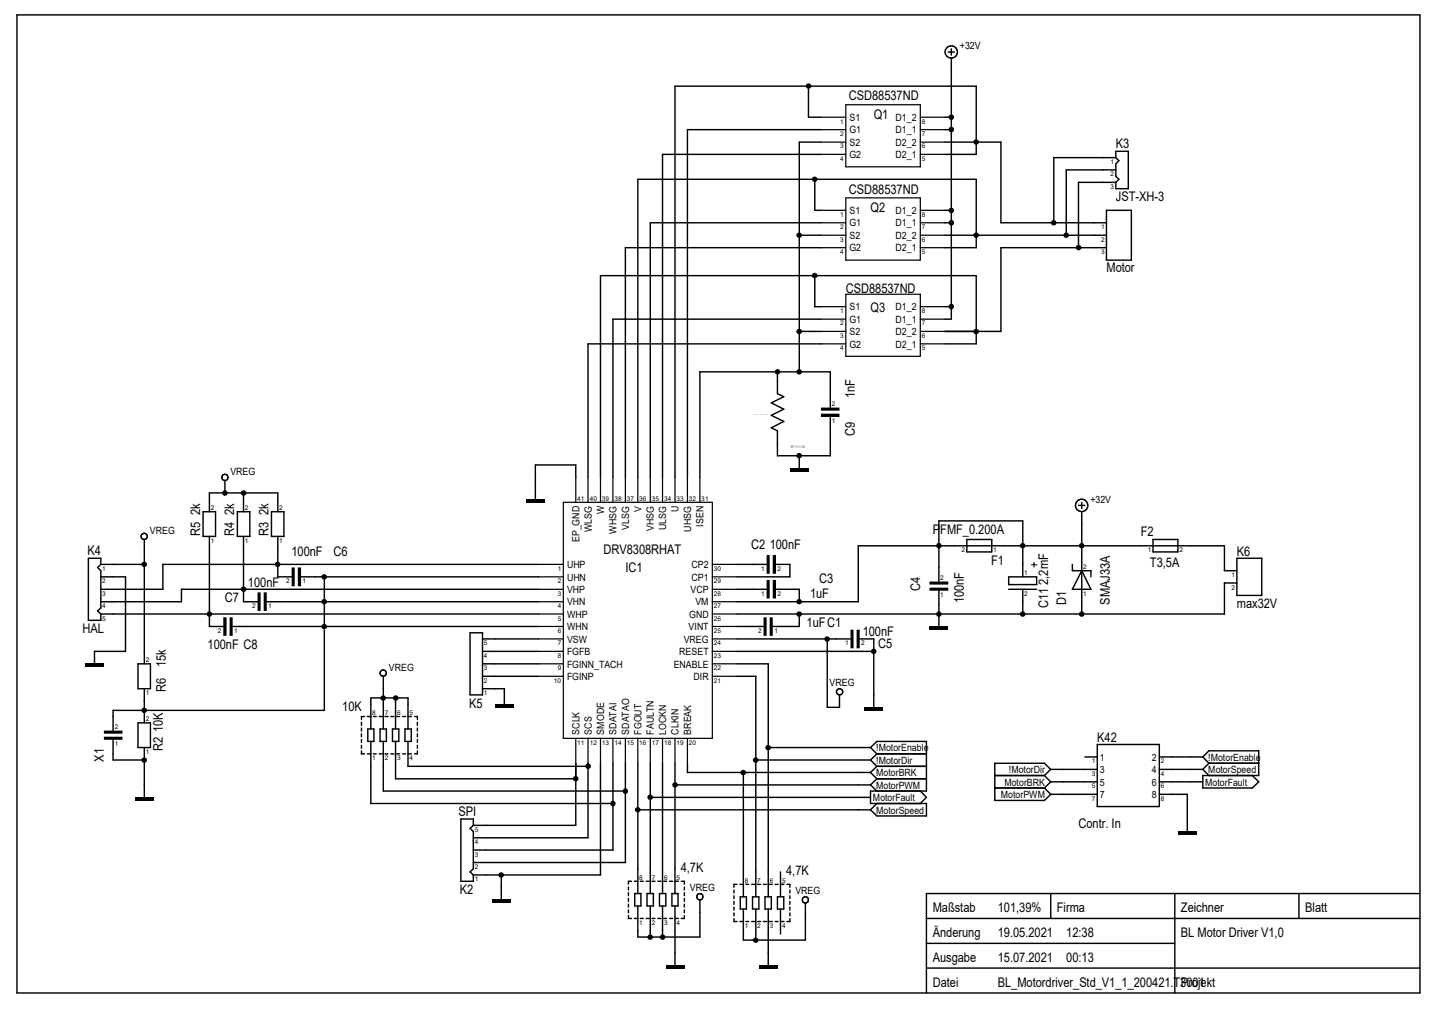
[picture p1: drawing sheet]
<svg xmlns="http://www.w3.org/2000/svg" width="297mm" height="210mm" viewBox="0 0 297 210" stroke-linecap="round" stroke-linejoin="round" font-family="sans-serif">
<g fill="none" stroke="#000" stroke-width=".3">
<path d="M3.5 3.1h291v202.8h-291zM167.7 17.9v6.4h2.6M196.7 10.8h1.3M197.3 10.1v1.3M197.3 12.1v54.1h-1.3M169 37.2v6.4h1.3M170.3 32h-32.9v67M170.3 29.5h-4.5v47.6M170.3 26.9h-27.7v72.1M196 32h6.5v-14.1h-62.5v81.1M196 29.5h11.6v16.7h21.9M196 26.9h1.3"/>
<path d="M196 24.3h1.3M231.4 37.8h-7.7v13.6M231.4 35.2h-10.3v13.6M231.4 32.7h-12.8v13.5M231.4 32.7l.7 .6-.7 .7v2.5l.7 .7-.7 .6M231.4 32.7v-1.3h2.6v7.7h-2.6v-1.3M165.8 48.8h4.5M169 57.1v6.5h1.3M170.3 46.2h-35.4v52.8M170.3 51.4h-40.6v47.6M196 51.4h6.5v-14.2h-70.2v61.8M196 48.8h33.5"/>
<path d="M196 46.2h1.3M196 43.6h1.3M229.5 51.4h-21.9v17.3h-11.6M229.5 43.6h5.2v10.3h-5.2zM161.2 77.1v4.5l1.4 .7-2.6 1.2 2.6 1.3-2.6 1.3 2.6 1.3-2.6 1.3 1.2 .6v5.2h11v-8.1M165.8 68.7h4.5M170.3 71.3h-48.3v27.7M170.3 66.2h-43.2v32.8M196 71.3h6.5v-14.2h-78v41.9M196 63.6h1.3M46.7 99.6v2.6M119.4 99v-2.6h-8.4v7.1"/>
<path d="M165.8 94.5v2.6M172.2 84.5v-7.4h-27v21.9M20.9 119.6h5.1v15.4h-6.4v2.6M20.9 117v-1.3h-2.6v12.9h2.6v-1.3M20.9 117h9M20.9 117l-.7 .6 .7 .7v7.7l-.7 .7 .7 .6M29.9 111.8v25.8M42.1 106.1h2.6v5.1h-2.6zM43.4 106.1v-3.9h14.2v3.9M43.4 111.2v18.7h2.9M49.2 106.1h2.6v5.1h-2.6zM50.5 111.2v13.6h2.9"/>
<path d="M50.5 102.2v3.9M56.3 106.1h2.6v5.1h-2.6zM57.6 111.2v8.4h2.9M62.4 119.6h49.3M67.3 119.6v10.3M111.7 117h-77.9v5.2h-12.9M152.9 117h6.1M161 117h2.8v2.6h-10.9M200.5 111.8h5.2v2.6h-5.2zM209.2 119.6h5.8v1.6h-5.8zM212.1 119.6v-11.6h-17.4v12.6M222.4 117v1.3h3.9v1.3"/>
<path d="M223.7 104.8h1.3M224.4 118.3l1.9 3.9h-3.9zM224.4 104.1v1.3M224.4 106.1v21.2M239.1 111.8h5.2v2.6h-5.2zM256.5 118.3h-2.5v-5.1h-76v11.6h-25.1M256.5 115.7h5.2v7.7h-5.2zM20.9 127.3h90.8M28.6 137.6h2.6v5.2h-2.6zM48.3 129.9h63.4M55.3 124.8h56.4M67.3 130.6v16.7h-43.8v4.2"/>
<path d="M97.5 131.2h2.6v12.9h-2.6zM100.1 132.5h11.6M100.1 135h11.6M100.1 137.6h11.6M111.7 122.2h-74.1v2.6h-16.7M152.9 137.6h6.4v48.3M152.9 132.5h23.5M152.9 135h28.3M152.9 122.2h6.1M152.9 129.9h5.5M161 122.2h4.8v2.6M165.8 127.3v2.6h-5.5"/>
<path d="M171.6 132.5v14.1h2.5v-2.5M178.3 132.5h2.9v14.1M194.7 122.5v7.4M209.2 122.2h5.8M212.1 122.2v5.1M256.5 120.9h-2.5v6.4h-101.1M23.5 153.4v4.2h6.4M28.6 149.9h2.6v5.1h-2.6zM29.9 142.8v7.1M29.9 155v10.3M75 149.7v.7M75 151v.6"/>
<path d="M75 152.1v.6M75 153.3v.6M75 154.5v.6M75 155.7v.6h.6M75.6 148.5h-.6v.6M76.2 148.5h.6M76.2 156.3h.6M76.3 151.1h1.3v2.6h-1.3zM76.9 151.1v-6.4h7.7v6.4M76.9 153.7v12.9h50.2M77.4 148.5h.6M77.4 156.3h.6"/>
<path d="M78.7 148.5h.5M78.7 156.3h.5M78.8 151.1h1.3v2.6h-1.3zM79.5 140.2v10.9M79.5 153.7v10.3h50.2M79.8 148.5h.7M79.8 156.3h.7M81.1 148.5h.6M81.1 156.3h.6M81.4 151.1h1.3v2.6h-1.3zM82 144.7v6.4M82 153.7v7.8h37.4"/>
<path d="M82.3 148.5h.6M82.3 156.3h.6M83.5 148.5h.6M83.5 156.3h.6M84 151.1h1.3v2.6h-1.3zM84.6 153.7v5.2h37.4M84.8 148.5h.5M84.8 156.3h.5M86 148.5h.6v.6M86.6 149.7v.7M86.6 151v.6M86.6 152.1v.6"/>
<path d="M86.6 153.3v.6M86.6 154.5v.6M86.6 155.7v.6h-.6M100.1 142.8h4.5v3.2M100.1 140.2h11.6M119.4 158.2v12.9h-21.2M122 158.2v15.5h-23.8M124.5 158.2v23.2h-26.3M127.1 158.2v18h-28.9M129.7 158.2v20.6h-31.5M132.3 158.2v27.1M134.9 158.2v27.1"/>
<path d="M137.4 158.2v27.1M140 158.2v27.1M142.6 158.2v1.9h38M152.9 140.2h3.9v45.7M156.8 157.6h23.8M159.3 155h21.3M180.6 155l1.3-1.3h10.3v10.3h-11.6v2.6h11.6v2.6h-10.3l-1.3-1.3M180.6 157.6l1.3 1.3M180.6 155l1.3 1.3M181.9 156.3h10.3M181.9 158.9l-1.3 1.2M181.9 158.9h10.3"/>
<path d="M181.9 156.3l-1.3 1.3M217.9 159.5h9.7M217.9 159.5l-1.3 1.3M217.9 159.5l-1.3-1.3h-10.3v7.7h10.3l1.3-1.2M225 156.9h2.6M227.6 154.3h12.9v12.9h-12.9zM240.5 159.5h9M240.5 156.9h9M249.5 156.9l1.2-1.2h10.4v5.1h-11.6v2.6h10.3l1.3-1.3-1.3-1.3M249.5 156.9l1.2 1.3M249.5 159.5l1.2 1.3M250.7 158.2h10.4"/>
<path d="M250.7 158.2l-1.2 1.3M98.2 171.1v-1.3h-2.6v12.9h2.6v-1.3M98.2 171.1l-.7 .6 .7 .7v7.7l-.7 .7 .7 .6M132.3 167.9h48.3M134.9 165.3h45.7M140 162.7h40.6M154.2 160.1v25.8M180.6 162.7l1.3 1.3M180.6 160.1l1.3 1.4M181.9 166.6l-1.3 1.3M181.9 161.5l-1.3 1.2M181.9 161.5h10.3"/>
<path d="M190.9 164l1.3 1.3-1.3 1.3M206.3 160.8h10.3M206.3 163.4h10.3M216.6 163.4l1.3 1.3M216.6 160.8l1.3 1.3M217.9 164.7h9.7M217.9 162.1h9.7M217.9 162.1l-1.3 1.3M240.5 164.7h5.8v7.7M240.5 162.1h9M104 181.4v5.2M130.3 189.8v.6h.7"/>
<path d="M130.3 183.9v.6M130.3 185.1v.6M130.3 186.3v.6M130.3 187.5v.5M130.3 188.6v.6M131 182.7h-.7v.6M131.6 190.4h.6M131.6 182.7h.6M131.7 185.3h1.2v2.5h-1.2zM132.8 190.4h.6M132.8 182.7h.6M134 190.4h.6"/>
<path d="M134 182.7h.6M134.2 185.3h1.3v2.5h-1.3zM134.9 187.8v6.5M135.2 190.4h.6M135.2 182.7h.6M136.4 190.4h.7M136.4 182.7h.7M136.8 185.3h1.3v2.5h-1.3zM137.4 187.8v6.5M137.7 190.4h.6M137.7 182.7h.6M138.9 190.4h.6"/>
<path d="M138.9 182.7h.6M139.4 185.3h1.2v2.5h-1.2zM140 187.8v12.3M140.1 190.4h.6M140.1 182.7h.6M141.3 182.7h.6v.6M141.9 189.8v.6h-.6M141.9 183.9v.6M141.9 185.1v.6M141.9 186.3v.6M141.9 187.5v.5M141.9 188.6v.6"/>
<path d="M145.2 186.6v7.7h-12.9v-6.5M152.2 184.5v.6M152.2 185.7v.6M152.2 186.9v.6M152.2 188.1v.6M152.2 189.3v.6M152.2 190.5v.6h.7M152.9 183.3h-.7v.6M153.5 183.3h.6M153.5 191.1h.6M153.5 185.9h1.3v2.6h-1.3zM154.7 183.3h.6"/>
<path d="M154.7 191.1h.6M155.9 183.3h.6M155.9 191.1h.6M156.1 185.9h1.3v2.6h-1.3zM156.8 188.5v6.4M157.1 183.3h.6M157.1 191.1h.6M158.3 183.3h.7M158.3 191.1h.7M158.7 185.9h1.3v2.6h-1.3zM159.3 188.5v11.6M159.6 183.3h.6"/>
<path d="M159.6 191.1h.6M160.8 183.3h.6M160.8 191.1h.6M161.2 185.9h1.4v2.6h-1.4zM161.9 180.8v5.1M161.9 188.5v5.1M162 183.3h.6M162 191.1h.6M163.2 183.3h.6v.6M163.8 184.5v.6M163.8 185.7v.6M163.8 186.9v.6"/>
<path d="M163.8 188.1v.6M163.8 189.3v.6M163.8 190.5v.6h-.6M167 187.2v7.7h-12.8v-6.4M192.2 195.6h51.5M192.2 190.4h102.3M217.9 185.3v5.1M243.7 185.3v20.6M269.4 185.3v5.1M294.5 185.3h-102.3v20.6M192.2 200.7h102.3"/>
<circle cx="197.3" cy="10.8" r="1.27"/>
<circle cx="46.6" cy="99" r=".65"/>
<circle cx="29.9" cy="111.2" r=".65"/>
<circle cx="224.3" cy="104.8" r="1.28"/>
<circle cx="79.5" cy="139.5" r=".64"/>
<circle cx="174.1" cy="143.4" r=".65"/>
<circle cx="145.2" cy="185.9" r=".64"/>
<circle cx="167" cy="186.6" r=".65"/>
</g>
<g fill="#000">
<path d="M163.8 97.1h3.9v.6h-3.9z" fill-rule="evenodd"/>
<path d="M170.3 84.5h3.8v.6h-3.8zM170.3 85.8h3.8v.6h-3.8z" fill-rule="evenodd"/>
<path d="M60.5 117.6h.6v3.9h-.6zM61.8 117.6h.6v3.9h-.6z" fill-rule="evenodd"/>
<path d="M109.1 103.5h3.8v.6h-3.8z" fill-rule="evenodd"/>
<path d="M160.3 115.1h.7v3.9h-.7zM159 115.1h.6v3.9h-.6z" fill-rule="evenodd"/>
<path d="M17.7 137.6h3.8v.7h-3.8z" fill-rule="evenodd"/>
<path d="M46.3 128h.7v3.8h-.7zM47.6 128h.7v3.8h-.7z" fill-rule="evenodd"/>
<path d="M53.4 122.8h.7v3.9h-.7zM54.7 122.8h.6v3.9h-.6z" fill-rule="evenodd"/>
<path d="M158.4 128h.6v3.8h-.6zM159.6 128h.7v3.8h-.7z" fill-rule="evenodd"/>
<path d="M160.3 120.2h.7v3.9h-.7zM159 120.2h.6v3.9h-.6z" fill-rule="evenodd"/>
<path d="M177.7 130.6h.6v3.8h-.6zM176.4 130.6h.6v3.8h-.6z" fill-rule="evenodd"/>
<path d="M192.8 120.6h3.9v.6h-3.9zM192.8 121.8h3.9v.7h-3.9z" fill-rule="evenodd"/>
<path d="M192.8 129.9h3.9v.7h-3.9z" fill-rule="evenodd"/>
<path d="M21.5 151.5h3.9v.6h-3.9zM21.5 152.7h3.9v.7h-3.9z" fill-rule="evenodd"/>
<path d="M102.7 146h3.8v.6h-3.8z" fill-rule="evenodd"/>
<path d="M179.3 146.6h3.8v.7h-3.8z" fill-rule="evenodd"/>
<path d="M28 165.3h3.8v.6h-3.8z" fill-rule="evenodd"/>
<path d="M244.3 172.4h3.9v.6h-3.9z" fill-rule="evenodd"/>
<path d="M102 186.6h3.9v.6h-3.9z" fill-rule="evenodd"/>
<path d="M138.1 200.1h3.8v.6h-3.8z" fill-rule="evenodd"/>
<path d="M157.4 200.1h3.8v.6h-3.8z" fill-rule="evenodd"/>
<circle cx="167.7" cy="17.8" r=".57"/>
<circle cx="169" cy="37.2" r=".57"/>
<circle cx="197.3" cy="24.3" r=".57"/>
<circle cx="197.3" cy="26.9" r=".57"/>
<circle cx="202.5" cy="29.4" r=".57"/>
<circle cx="165.8" cy="48.8" r=".57"/>
<circle cx="169" cy="57.1" r=".57"/>
<circle cx="197.3" cy="43.6" r=".57"/>
<circle cx="197.3" cy="46.2" r=".57"/>
<circle cx="202.5" cy="48.8" r=".57"/>
<circle cx="218.6" cy="46.2" r=".57"/>
<circle cx="221.1" cy="48.8" r=".57"/>
<circle cx="223.7" cy="51.3" r=".57"/>
<circle cx="161.3" cy="77.1" r=".57"/>
<circle cx="165.8" cy="68.7" r=".57"/>
<circle cx="165.8" cy="77.1" r=".57"/>
<circle cx="197.3" cy="63.6" r=".57"/>
<circle cx="202.5" cy="68.7" r=".57"/>
<circle cx="165.8" cy="94.5" r=".57"/>
<circle cx="29.9" cy="117" r=".57"/>
<circle cx="46.6" cy="102.2" r=".57"/>
<circle cx="50.5" cy="102.2" r=".57"/>
<circle cx="57.6" cy="117" r=".57"/>
<circle cx="67.3" cy="119.6" r=".57"/>
<circle cx="194.7" cy="113.1" r=".57"/>
<circle cx="212.1" cy="113.1" r=".57"/>
<circle cx="224.4" cy="113.1" r=".57"/>
<circle cx="43.4" cy="127.3" r=".57"/>
<circle cx="50.5" cy="122.2" r=".57"/>
<circle cx="67.3" cy="129.9" r=".57"/>
<circle cx="67.3" cy="124.7" r=".57"/>
<circle cx="165.8" cy="124.7" r=".57"/>
<circle cx="165.8" cy="127.3" r=".57"/>
<circle cx="171.6" cy="132.5" r=".57"/>
<circle cx="181.2" cy="135" r=".57"/>
<circle cx="194.7" cy="127.3" r=".57"/>
<circle cx="212.1" cy="127.3" r=".57"/>
<circle cx="224.4" cy="127.3" r=".57"/>
<circle cx="29.9" cy="147.3" r=".57"/>
<circle cx="29.9" cy="157.6" r=".57"/>
<circle cx="79.5" cy="144.7" r=".57"/>
<circle cx="82.1" cy="144.7" r=".57"/>
<circle cx="122" cy="158.9" r=".57"/>
<circle cx="156.7" cy="157.6" r=".57"/>
<circle cx="159.3" cy="155" r=".57"/>
<circle cx="119.4" cy="161.4" r=".57"/>
<circle cx="127.1" cy="166.6" r=".57"/>
<circle cx="129.7" cy="164" r=".57"/>
<circle cx="132.3" cy="167.9" r=".57"/>
<circle cx="134.9" cy="165.3" r=".57"/>
<circle cx="140" cy="162.7" r=".57"/>
<circle cx="154.2" cy="160.2" r=".57"/>
<circle cx="104" cy="181.4" r=".57"/>
<circle cx="134.9" cy="194.3" r=".57"/>
<circle cx="137.4" cy="194.3" r=".57"/>
<circle cx="156.7" cy="194.9" r=".57"/>
</g>
<g fill="none" stroke="#000" stroke-width=".25">
<path d="M170.3 32h5.1M170.3 29.5h5.1M170.3 26.9h5.1M170.3 24.3h5.1M175.4 21.7h15.5v12.9h-15.5zM190.9 32h5.1M190.9 29.5h5.1M190.9 26.9h5.1M190.9 24.3h5.1M170.3 51.4h5.1M170.3 48.8h5.1M170.3 46.2h5.1"/>
<path d="M170.3 43.6h5.1M175.4 41h15.5v12.9h-15.5zM190.9 51.4h5.1M190.9 48.8h5.1M190.9 46.2h5.1M190.9 43.6h5.1M170.3 71.3h5.1M170.3 68.7h5.1M170.3 66.2h5.1M170.3 63.6h5.1M175.4 61h15.5v12.9h-15.5zM190.9 71.3h5.1"/>
<path d="M190.9 68.7h5.1M190.9 66.2h5.1M190.9 63.6h5.1M119.4 99v5.1M122 99v5.1M124.5 99v5.1M127.1 99v5.1M129.7 99v5.1M132.3 99v5.1M134.9 99v5.1M137.4 99v5.1M140 99v5.1"/>
<path d="M142.6 99v5.1M145.2 99v5.1M111.7 119.6h5.1M111.7 117h5.1M116.8 104.1h30.9v49h-30.9zM147.7 119.6h5.2M147.7 117h5.2M111.7 137.6h5.1M111.7 135h5.1M111.7 132.5h5.1M111.7 129.9h5.1M111.7 127.3h5.1"/>
<path d="M111.7 124.8h5.1M111.7 122.2h5.1M147.7 137.6h5.2M147.7 135h5.2M147.7 132.5h5.2M147.7 129.9h5.2M147.7 127.3h5.2M147.7 124.8h5.2M147.7 122.2h5.2M111.7 140.2h5.1M119.4 153.1v5.1M122 153.1v5.1"/>
<path d="M124.5 153.1v5.1M127.1 153.1v5.1M129.7 153.1v5.1M132.3 153.1v5.1M134.9 153.1v5.1M137.4 153.1v5.1M140 153.1v5.1M142.6 153.1v5.1M147.7 140.2h5.2"/>
</g>
<g font-size="4.8">
<text x="159.2" y="86.1" transform="rotate(-90 159.2 86.1)">R10</text>
<text x="166.9" y="92.9" transform="rotate(-90 166.9 92.9)">TL3AR005FTDG</text>
</g>
<g font-size="2.8">
<text x="176.1" y="20.8">CSD88537ND</text>
<text x="181.2" y="24.7">Q1</text>
<text x="231.4" y="30.7">K3</text>
<text x="176.1" y="40.1">CSD88537ND</text>
<text x="231.4" y="41.7">JST-XH-3</text>
<text x="180.6" y="44">Q2</text>
<text x="229.5" y="56.4">Motor</text>
<text x="175.4" y="60.7">CSD88537ND</text>
<text x="180.6" y="64.6">Q3</text>
<text x="177.3" y="82.6" transform="rotate(-90 177.3 82.6)">1nF</text>
<text x="177.3" y="90.3" transform="rotate(-90 177.3 90.3)">C9</text>
<text x="41.5" y="106.7" transform="rotate(-90 41.5 106.7)">2k</text>
<text x="48.6" y="106.7" transform="rotate(-90 48.6 106.7)">2k</text>
<text x="55.7" y="106.7" transform="rotate(-90 55.7 106.7)">2k</text>
<text x="41.5" y="111.2" transform="rotate(-90 41.5 111.2)">R5</text>
<text x="48.6" y="111.2" transform="rotate(-90 48.6 111.2)">R4</text>
<text x="55.7" y="111.2" transform="rotate(-90 55.7 111.2)">R3</text>
<text x="155.8" y="113.8">C2</text>
<text x="159.6" y="113.8">100nF</text>
<text x="193.5" y="110.7">PFMF_0.200A</text>
<text x="236.6" y="111.2">F2</text>
<text x="18.1" y="115.1">K4</text>
<text x="60.5" y="115.2">100nF</text>
<text x="69.2" y="115.2">C6</text>
<text x="125.2" y="114.8">DRV8308RHAT</text>
<text x="129.7" y="118.7">IC1</text>
<text x="205.6" y="117.1">F1</text>
<text x="215.4" y="117.7" transform="rotate(-90 215.4 117.7)">+</text>
<text x="238.5" y="117.6">T3,5A</text>
<text x="256.5" y="115.2">K6</text>
<text x="46.6" y="124.8">C7</text>
<text x="51.4" y="121.6">100nF</text>
<text x="168" y="124.1">1uF</text>
<text x="169.9" y="120.9">C3</text>
<text x="190.9" y="122.5" transform="rotate(-90 190.9 122.5)">C4</text>
<text x="199.9" y="125.1" transform="rotate(-90 199.9 125.1)">100nF</text>
<text x="217.4" y="121.2" transform="rotate(-90 217.4 121.2)">2,2mF</text>
<text x="221.1" y="125.4" transform="rotate(-90 221.1 125.4)">D1</text>
<text x="230.2" y="125.4" transform="rotate(-90 230.2 125.4)">SMAJ33A</text>
<text x="256.5" y="126">max32V</text>
<text x="17.1" y="131.2">HAL</text>
<text x="167.3" y="130">1uFC1</text>
<text x="178.9" y="131.8">100nF</text>
<text x="217.4" y="126" transform="rotate(-90 217.4 126)">C11</text>
<text x="43.1" y="134.5">100nF C8</text>
<text x="182.2" y="134.4">C5</text>
<text x="34.4" y="143.4" transform="rotate(-90 34.4 143.4)">R6</text>
<text x="34.4" y="138.3" transform="rotate(-90 34.4 138.3)">15k</text>
<text x="71" y="147.4">10K</text>
<text x="97.3" y="146.7">K5</text>
<text x="33.8" y="155.7" transform="rotate(-90 33.8 155.7)">R2</text>
<text x="33.8" y="151.8" transform="rotate(-90 33.8 151.8)">10K</text>
<text x="227.6" y="153.8">K42</text>
<text x="21.5" y="157.9" transform="rotate(-90 21.5 157.9)">X1</text>
<text x="95.1" y="169.2">SPI</text>
<text x="223.7" y="171.7">Contr. In</text>
<text x="95.4" y="185.4">K2</text>
<text x="141.2" y="180.8">4,7K</text>
<text x="163.1" y="181.5">4,7K</text>
<text x="193.5" y="189.1">Maßstab</text>
<text x="207" y="189.1">101,39%</text>
<text x="219.2" y="189.1">Firma</text>
<text x="244.9" y="189.1">Zeichner</text>
<text x="270.7" y="189.1">Blatt</text>
<text x="193.5" y="194.3">Änderung</text>
<text x="207" y="194.3">19.05.2021</text>
<text x="221.2" y="194.3">12:38</text>
<text x="244.9" y="194.3">BL Motor Driver V1,0</text>
<text x="193.5" y="199.4">Ausgabe</text>
<text x="207" y="199.4">15.07.2021</text>
<text x="221.2" y="199.4">00:13</text>
<text x="193.5" y="204.6">Datei</text>
<text x="207" y="204.6">BL_Motordriver_Std_V1_1_200421.T3001</text>
<text x="244.9" y="204.6">Projekt</text>
</g>
<g font-size="2.1">
<text x="199.1" y="10.2">+32V</text>
<text x="176.2" y="27.6">G1</text>
<text x="176.2" y="25.1">S1</text>
<text x="185.8" y="27.6">D1_1</text>
<text x="185.8" y="25.1">D1_2</text>
<text x="176.2" y="32.8">G2</text>
<text x="176.2" y="30.2">S2</text>
<text x="185.8" y="32.8">D2_1</text>
<text x="185.8" y="30.2">D2_2</text>
<text x="176.2" y="46.9">G1</text>
<text x="176.2" y="44.4">S1</text>
<text x="185.8" y="46.9">D1_1</text>
<text x="185.8" y="44.4">D1_2</text>
<text x="176.2" y="52.1">G2</text>
<text x="176.2" y="49.5">S2</text>
<text x="185.8" y="52.1">D2_1</text>
<text x="185.8" y="49.5">D2_2</text>
<text x="176.2" y="64.3">S1</text>
<text x="185.8" y="64.3">D1_2</text>
<text x="176.2" y="69.5">S2</text>
<text x="176.2" y="66.9">G1</text>
<text x="185.8" y="69.5">D2_2</text>
<text x="185.8" y="66.9">D1_1</text>
<text x="176.2" y="72.1">G2</text>
<text x="185.8" y="72.1">D2_1</text>
<text x="47.8" y="98.5">VREG</text>
<text x="125.3" y="106.6" transform="rotate(-90 125.3 106.6)">W</text>
<text x="133.1" y="106.1" transform="rotate(-90 133.1 106.1)">V</text>
<text x="140.8" y="106.2" transform="rotate(-90 140.8 106.2)">U</text>
<text x="226.1" y="104.3">+32V</text>
<text x="31.1" y="110.7">VREG</text>
<text x="120.2" y="112.4" transform="rotate(-90 120.2 112.4)">EP_GND</text>
<text x="122.7" y="110.3" transform="rotate(-90 122.7 110.3)">WLSG</text>
<text x="127.9" y="110.6" transform="rotate(-90 127.9 110.6)">WHSG</text>
<text x="130.5" y="109.8" transform="rotate(-90 130.5 109.8)">VLSG</text>
<text x="135.6" y="110.1" transform="rotate(-90 135.6 110.1)">VHSG</text>
<text x="138.2" y="109.9" transform="rotate(-90 138.2 109.9)">ULSG</text>
<text x="143.3" y="110.2" transform="rotate(-90 143.3 110.2)">UHSG</text>
<text x="145.9" y="109.2" transform="rotate(-90 145.9 109.2)">ISEN</text>
<text x="117.6" y="117.8">UHP</text>
<text x="143.4" y="117.8">CP2</text>
<text x="117.6" y="125.5">VHN</text>
<text x="117.6" y="122.9">VHP</text>
<text x="117.6" y="120.4">UHN</text>
<text x="143.2" y="122.9">VCP</text>
<text x="143.4" y="120.4">CP1</text>
<text x="144.2" y="125.5">VM</text>
<text x="117.6" y="130.6">WHN</text>
<text x="117.6" y="128.1">WHP</text>
<text x="142.8" y="130.6">VINT</text>
<text x="143" y="128.1">GND</text>
<text x="117.6" y="135.8">FGFB</text>
<text x="117.6" y="133.2">VSW</text>
<text x="140.9" y="135.8">RESET</text>
<text x="141.8" y="133.2">VREG</text>
<text x="80.6" y="139">VREG</text>
<text x="117.6" y="141">FGINP</text>
<text x="117.6" y="138.4">FGINN_TACH</text>
<text x="139.7" y="138.4">ENABLE</text>
<text x="143.9" y="141">DIR</text>
<text x="172" y="142.2">VREG</text>
<text x="120.2" y="152.3" transform="rotate(-90 120.2 152.3)">SCLK</text>
<text x="122.7" y="152.3" transform="rotate(-90 122.7 152.3)">SCS</text>
<text x="125.3" y="152.3" transform="rotate(-90 125.3 152.3)">SMODE</text>
<text x="127.9" y="152.3" transform="rotate(-90 127.9 152.3)">SDATAI</text>
<text x="130.5" y="152.3" transform="rotate(-90 130.5 152.3)">SDATAO</text>
<text x="133.1" y="152.3" transform="rotate(-90 133.1 152.3)">FGOUT</text>
<text x="135.6" y="152.3" transform="rotate(-90 135.6 152.3)">FAULTN</text>
<text x="138.2" y="152.3" transform="rotate(-90 138.2 152.3)">LOCKN</text>
<text x="140.8" y="152.3" transform="rotate(-90 140.8 152.3)">CLKIN</text>
<text x="143.3" y="152.3" transform="rotate(-90 143.3 152.3)">BREAK</text>
<text x="181.7" y="155.7">!MotorEnable</text>
<text x="181.7" y="160.9">MotorBRK</text>
<text x="181.7" y="158.3">!MotorDir</text>
<text x="209.3" y="160.3">!MotorDir</text>
<text x="228.1" y="160.3">3</text>
<text x="228.1" y="157.7">1</text>
<text x="238.9" y="160.3">4</text>
<text x="238.9" y="157.7">2</text>
<text x="250.6" y="157.7">!MotorEnable</text>
<text x="250.6" y="160.3">MotorSpeed</text>
<text x="181.1" y="166.1">MotorFault</text>
<text x="181.7" y="163.5">MotorPWM</text>
<text x="207.6" y="165.4">MotorPWM</text>
<text x="208.3" y="162.9">MotorBRK</text>
<text x="228.1" y="165.4">7</text>
<text x="228.1" y="162.9">5</text>
<text x="238.9" y="165.4">8</text>
<text x="238.9" y="162.9">6</text>
<text x="250" y="162.9">MotorFault</text>
<text x="181.7" y="168.7">MotorSpeed</text>
<text x="143.1" y="184.7">VREG</text>
<text x="165" y="185.4">VREG</text>
</g>
<g font-size="1.4">
<text x="174.3" y="28.2">2</text>
<text x="174.3" y="25.6">1</text>
<text x="191.2" y="28.2">7</text>
<text x="191.2" y="25.6">8</text>
<text x="174.3" y="33.4">4</text>
<text x="174.3" y="30.8">3</text>
<text x="191.2" y="33.4">5</text>
<text x="191.2" y="30.8">6</text>
<text x="230.3" y="34">1</text>
<text x="230.3" y="39.1">3</text>
<text x="230.3" y="36.6">2</text>
<text x="174.3" y="47.5">2</text>
<text x="174.3" y="44.9">1</text>
<text x="191.2" y="47.5">7</text>
<text x="191.2" y="44.9">8</text>
<text x="228.4" y="47.5">1</text>
<text x="174.3" y="52.7">4</text>
<text x="174.3" y="50.1">3</text>
<text x="191.2" y="52.7">5</text>
<text x="191.2" y="50.1">6</text>
<text x="228.4" y="52.7">3</text>
<text x="228.4" y="50.1">2</text>
<text x="174.3" y="64.9">1</text>
<text x="191.2" y="64.9">8</text>
<text x="174.3" y="70.1">3</text>
<text x="174.3" y="67.5">2</text>
<text x="191.2" y="70.1">6</text>
<text x="191.2" y="67.5">7</text>
<text x="174.3" y="72.6">4</text>
<text x="191.2" y="72.6">5</text>
<text x="172.5" y="84.2">2</text>
<text x="172.5" y="87.8">1</text>
<text x="43.7" y="105.7">2</text>
<text x="50.8" y="105.7">2</text>
<text x="57.9" y="105.7">2</text>
<text x="119.7" y="103.8">41</text>
<text x="122.3" y="103.8">40</text>
<text x="124.8" y="103.8">39</text>
<text x="127.4" y="103.8">38</text>
<text x="130" y="103.8">37</text>
<text x="132.6" y="103.8">36</text>
<text x="135.2" y="103.8">35</text>
<text x="137.8" y="103.8">34</text>
<text x="140.3" y="103.8">33</text>
<text x="142.9" y="103.8">32</text>
<text x="145.5" y="103.8">31</text>
<text x="43.7" y="112.5">1</text>
<text x="50.8" y="112.5">1</text>
<text x="57.9" y="112.5">1</text>
<text x="21.2" y="118.3">1</text>
<text x="115.7" y="118.3">1</text>
<text x="148" y="118.3">30</text>
<text x="157.9" y="118.3">1</text>
<text x="161.3" y="118.3">2</text>
<text x="199.4" y="114.5">2</text>
<text x="206" y="114.5">1</text>
<text x="212.4" y="119.3">1</text>
<text x="224.7" y="118">2</text>
<text x="238" y="114.5">1</text>
<text x="244.6" y="114.5">2</text>
<text x="255.4" y="119.6">1</text>
<text x="21.2" y="123.5">3</text>
<text x="21.2" y="120.9">2</text>
<text x="59.4" y="120.9">2</text>
<text x="62.7" y="120.9">1</text>
<text x="115.7" y="123.5">3</text>
<text x="115.7" y="120.9">2</text>
<text x="148" y="123.5">28</text>
<text x="148" y="120.9">29</text>
<text x="157.9" y="123.5">1</text>
<text x="161.3" y="123.5">2</text>
<text x="195" y="120.3">2</text>
<text x="195" y="123.8">1</text>
<text x="212.4" y="123.5">2</text>
<text x="224.7" y="123.5">1</text>
<text x="255.4" y="122.2">2</text>
<text x="21.2" y="128.7">5</text>
<text x="21.2" y="126.1">4</text>
<text x="45.2" y="131.2">2</text>
<text x="48.6" y="131.2">1</text>
<text x="52.3" y="126.1">2</text>
<text x="55.6" y="126.1">1</text>
<text x="115.7" y="131.2">6</text>
<text x="115.7" y="128.7">5</text>
<text x="115.7" y="126.1">4</text>
<text x="148" y="131.2">25</text>
<text x="148" y="128.7">26</text>
<text x="148" y="126.1">27</text>
<text x="157.2" y="131.2">2</text>
<text x="160.6" y="131.2">1</text>
<text x="30.2" y="137.3">2</text>
<text x="100.4" y="133.8">5</text>
<text x="100.4" y="136.4">4</text>
<text x="115.7" y="136.4">8</text>
<text x="115.7" y="133.8">7</text>
<text x="148" y="136.4">23</text>
<text x="148" y="133.8">24</text>
<text x="175.3" y="133.8">1</text>
<text x="178.6" y="133.8">2</text>
<text x="100.4" y="138.9">3</text>
<text x="100.4" y="141.5">2</text>
<text x="114.9" y="141.5">10</text>
<text x="115.7" y="138.9">9</text>
<text x="148" y="141.5">21</text>
<text x="148" y="138.9">22</text>
<text x="30.2" y="144.1">1</text>
<text x="30.2" y="149.6">2</text>
<text x="77.2" y="148.3">8</text>
<text x="79.8" y="148.3">7</text>
<text x="82.4" y="148.3">6</text>
<text x="84.9" y="148.3">5</text>
<text x="100.4" y="144.1">1</text>
<text x="23.8" y="151.2">2</text>
<text x="23.8" y="154.7">1</text>
<text x="119.7" y="154.4">11</text>
<text x="122.3" y="154.4">12</text>
<text x="124.8" y="154.4">13</text>
<text x="127.4" y="154.4">14</text>
<text x="130" y="154.4">15</text>
<text x="132.6" y="154.4">16</text>
<text x="135.2" y="154.4">17</text>
<text x="137.8" y="154.4">18</text>
<text x="140.3" y="154.4">19</text>
<text x="142.9" y="154.4">20</text>
<text x="30.2" y="156.3">1</text>
<text x="77.2" y="157.6">1</text>
<text x="79.8" y="157.6">2</text>
<text x="82.4" y="157.6">3</text>
<text x="84.9" y="157.6">4</text>
<text x="226.4" y="160.8">3</text>
<text x="226.4" y="158.2">1</text>
<text x="240.8" y="160.8">4</text>
<text x="240.8" y="158.2">2</text>
<text x="226.4" y="166">7</text>
<text x="226.4" y="163.4">5</text>
<text x="240.8" y="166">8</text>
<text x="240.8" y="163.4">6</text>
<text x="98.5" y="172.4">5</text>
<text x="98.5" y="175">4</text>
<text x="98.5" y="177.6">3</text>
<text x="98.5" y="180.1">2</text>
<text x="98.5" y="182.7">1</text>
<text x="132.6" y="182.4">8</text>
<text x="135.2" y="182.4">7</text>
<text x="137.8" y="182.4">6</text>
<text x="140.3" y="182.4">5</text>
<text x="154.5" y="183">8</text>
<text x="157.1" y="183">7</text>
<text x="159.6" y="183">6</text>
<text x="162.2" y="183">5</text>
<text x="132.6" y="191.7">1</text>
<text x="135.2" y="191.7">2</text>
<text x="137.8" y="191.7">3</text>
<text x="140.3" y="191.7">4</text>
<text x="154.5" y="192.4">1</text>
<text x="157.1" y="192.4">2</text>
<text x="159.6" y="192.4">3</text>
<text x="162.2" y="192.4">4</text>
</g>
</svg>
